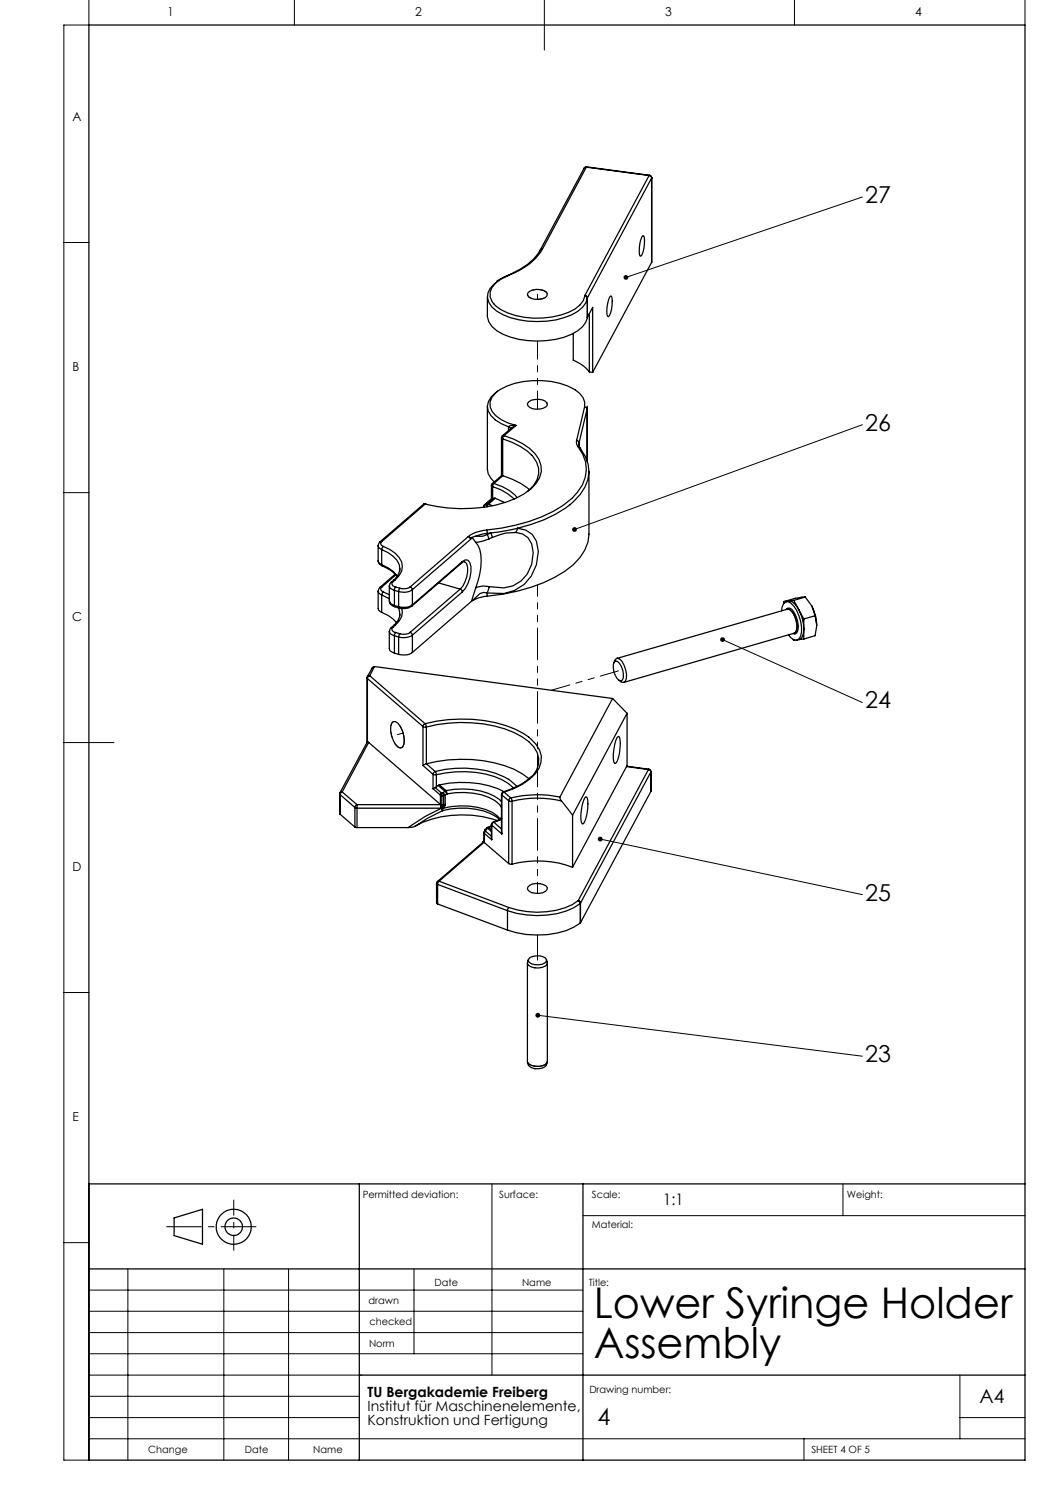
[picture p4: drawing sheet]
<svg xmlns="http://www.w3.org/2000/svg" width="210mm" height="297mm" viewBox="0 0 210 297" stroke-linecap="round" stroke-linejoin="round" font-family="sans-serif">
<g fill="none" stroke="#000" stroke-width=".25">
<path d="M17.8 5h187.2v287h-187.2zM116.8 33.6l-8.8 16.5a12.6 12.6 0 0 1-6.6 5.1l-2.1 1.1M117.3 33.4l-.5 .2M117.3 33.4l-8.8 16.4M117.3 33.4l12.5 1.7M117.3 33.4h.1M117.3 33.4l12.6 1.7M129.8 35.1l.4 .2 .1 .3M129.8 35.1l-12.8 24M129.9 35.1l.4 .2 .1 .3M129.9 35.1h-.1M130.3 35.6l-12.8 24"/>
<path d="M130.3 35.6v16.9M130.4 35.6l-.1 16.9M130.4 35.6h-.1M97.5 59.3v3.9a3.8 3.8 0 0 0 1.8 2.9 16.9 16.9 0 0 0 16.3 0l.9-.8 .7-.9 .3-.9M99.2 56.5a3.2 3.2 0 0 0-1.7 2.9 3.2 3.2 0 0 0 1.8 2.8 17 17 0 0 0 15 .8 4.9 4.9 0 0 0 3.2-3.4M105.6 58.6a2.99 2.99 0 0 1 3.6-.2l.3 .4a1.38 1.38 0 0 1-1.8 1.1 2.15 2.15 0 0 1-2.2-.9zM108.5 49.8a12.8 12.8 0 0 1-7 5.4 5.1 5.1 0 0 0-3.5 3.2 3.5 3.5 0 0 0 2.2 3.5 16.3 16.3 0 0 0 14.8-.1 4.3 4.3 0 0 0 2-2.6M108.5 49.8l-.4 .3M117 59.2l.3 .1 .2 .3M117 59.1v.1M117 59.1l.3 .2 .2 .3M117.5 59.6h.1"/>
<path d="M117.5 59.6v3.9M122.1 59.2l.2 .1 .1 1a5.4 5.4 0 0 1-.7 3h-.2a5.5 5.5 0 0 1 .6-4.1zM128.6 47.1l.2 .1 .1 1a5.4 5.4 0 0 1-.7 3.1l-.2-.1-.2-1a5.4 5.4 0 0 1 .8-3.1zM130.3 52.5l-11.8 22M99.5 78.2a3.3 3.3 0 0 0-.5 5.7l1.3 .8 1.4 .7M114.7 66.7v5.3a7.3 7.3 0 0 1 3.2 2.4M117.5 63.5l1-2v13M117.9 74.4l.6 .1M117.9 62.8v11.6M97.5 81.3v12.5l.1 1 .6 .9 .6 .7M98.3 97.1l.2 .2M98.3 99.8l-1.4 1.2"/>
<path d="M98.3 97.1v2.7M98.4 99.8h.1M98.4 99.8h-.1M98.4 99.8l-1.4 1.2M98.5 96.7l-.2 .4M98.5 97.3a9.6 9.6 0 0 1 4.3 2.5M98.5 97.3v2.5M98.8 96.7l-.3 .6M98.8 96.7a8.9 8.9 0 0 1 4.6 2.8M98.8 96.7h-.3M98.8 99.7h.3M98.8 99.7l-.3 .1"/>
<path d="M98.8 99.7l-1.3 1.1M99.1 99.7l1.8 .8M99.1 99.7l-1.4 1.1M100.3 87.6v7.5h.2M100.3 87.6l.2 .2M100.3 95.1l-1.8 1.6M100.5 87.2l-.2 .4M100.5 87.8a13.4 13.4 0 0 1 6.1 3.5 4.5 4.5 0 0 1-.9 6.8l-.2 .2M100.5 95.1h.1M100.5 87.8v7.3M100.6 95.1a13.7 13.7 0 0 1 5.3 2.9M100.6 95.1l-1.8 1.6"/>
<path d="M100.8 87.1a13.5 13.5 0 0 1 6.2 3.7 4.5 4.5 0 0 1 .2 5.9 11.6 11.6 0 0 1-6 3.7 30.4 30.4 0 0 1-16.2 .4M100.8 87.1l-.3 .7M100.8 87.1l-.3 .1M101.7 85.4l.4 .4M101.7 85.4v.7M102.3 85.6l-1.8 1.6M103.2 85.1l-1.2 .1-.3 .2M103.2 85.1l-.9 .5M103.2 85.1l-2.4 2M105.8 80.4a2.95 2.95 0 0 1 3.6 .2l.1 .4a2.59 2.59 0 0 1-3 .7l-.9-.6-.1-.4zM115.3 88.1a1.5 1.5 0 0 0 .3 1.3M115.3 88.1l.3 .1 .2 .3"/>
<path d="M115.6 89.4a6.9 6.9 0 0 1-.1 9 15.6 15.6 0 0 1-7.2 5 39.3 39.3 0 0 1-11 2.6M115.6 89.4l.4 .1 .1 .2M115.8 88.5v.7l.3 .5M115.8 88.5v.6M116.1 89.7a6.9 6.9 0 0 1-.1 9.2 19.4 19.4 0 0 1-9.7 6l-2.8 .8M116.9 81.4a3.3 3.3 0 0 0-2-3.5 16.3 16.3 0 0 0-14.8 0 4.5 4.5 0 0 0-2.1 2.5 3.6 3.6 0 0 0 2.2 3.5l1.4 .7 1.6 .5M116.9 81.4l.3 .1 .2 .4M116.9 81.4l-1.6 6.7M117.4 81.9l.1-.6v11M117.4 81.9l-1.6 6.6M117.4 81.9v10.2M117.8 94.3v12.5a9.3 9.3 0 0 1-4.8 7.5 34.2 34.2 0 0 1-15.6 4.9"/>
<path d="M75.6 112.2a1.15 1.15 0 0 0 .9 1M75.6 118.2v3.5l.1 .4 .6 .4M75.6 109.1l.1 .4 .6 .4M75.6 112.2l.1 .3 .6 .5M75.6 118.2l.1 .4 .6 .4M75.6 109.1v3.1M76 108.4l-.4 .7M76 117.5l-.4 .7M76.3 108.3a.55 .55 0 0 0-.1 .6 .55 .55 0 0 0 .5 .4M76.3 117.4a.55 .55 0 0 0-.1 .6 .55 .55 0 0 0 .5 .4M76.3 109.9a5.8 5.8 0 0 1 3.5 3l.2 1.1M76.3 113a6.3 6.3 0 0 1 3.2 2.3"/>
<path d="M76.3 113l.2 .2M76.3 119l1.6 .8M76.3 108.3l-.3 .1M76.3 117.4l-.3 .1M76.3 109.9v3.1M76.3 119v3.5M76.5 113.2a6.1 6.1 0 0 1 2.9 2.1M76.7 109.3a5.9 5.9 0 0 1 3.6 3.1 3.2 3.2 0 0 1-1.2 3.6M76.7 109.3l-.4 .6M76.7 118.4l-.4 .6M76.7 118.4l1.2 .6M78.2 116.4l-.2 .3-.1 .5"/>
<path d="M78.6 116.4a.62 .62 0 0 0-.1 .7 .62 .62 0 0 0 .6 .3M78.6 116.4h-.4M78.7 116l-.5 .4M78.9 118.1l-.3-.2a.88 .88 0 0 1-.7-.7v3.1a1.04 1.04 0 0 0 1 .8M78.9 118.1l.8 .2M78.9 118.1v3M79.1 116h-.4M79.1 114.8l-3.1 2.7M79.1 116l-.5 .4M79.1 117.4l-.2 .7M79.1 117.4l.9 .2M79.2 115l-2.9 2.4"/>
<path d="M79.7 118.3v3.1M79.9 114a3.2 3.2 0 0 1-1.2 2M80 117.6l-.3 .7M82 117.4a2.61 2.61 0 0 1-2 .2M82 117.4l.4 .3 .1 .2M82.5 117.9a3.2 3.2 0 0 1-2.8 .4M82.5 117.9v3.1M84.7 100.9l-8.7 7.5M85 100.8l.2-.1-.5 .2M85 100.8l-.3 .1M85 100.8l-8.7 7.5M87.7 116.6l4.3 1.2"/>
<path d="M92 117.8l.4 .2 .1 .4M92 117.8l-10 8.7M92.4 112.6l.4-.3 .2 .1a2.92 2.92 0 0 1 .3 3l-.7 1.8-.6 .6M92.4 112.6l-10 8.6M92.5 112.3l.6-.3h.5a3.5 3.5 0 0 1 .4 3.6l-.9 2.1-.6 .7M92.5 112.3l-.1 .3M92.5 112.3l-10 8.7M92.5 118.4l-10 8.6M93.7 107.3l.3 .3M93.7 107.3l-11.7 10.1M94.5 107.6h-.5M94.5 107.6l-12 10.3"/>
<path d="M94.5 107.6l.6 .9M95.1 108.5a4.9 4.9 0 0 1 1.1 3.6 15.7 15.7 0 0 1-1.1 5.5M95.1 117.6l-.8 2.7M95.2 107.2l-1.2 .4M96.9 101l-.2 .4M97 101l-.1 .4M97 101h-.1M97.3 106a6.9 6.9 0 0 0-3.6 1.3M97.3 106l.1 .7M97.4 106.7l-2.2 .5M97.4 106.9l-.2 .1a2.79 2.79 0 0 1-2 .2M97.4 106.9l.4 .9"/>
<path d="M97.4 118.6a1.66 1.66 0 0 0-1.4 .1l-1.3 1.3M97.4 119.2a6.9 6.9 0 0 0-2.7 .8M97.4 106.7v.2M97.4 118.6v.6M97.5 100.8l-.5 .2M97.5 100.8h.2M97.5 100.8l-.1 .5M97.7 100.8l-.3 .5M97.7 100.8l.8 .3M97.8 107.8l-1.1 .4-1.6 .3M97.8 117.3l-1.1-.1-1.6 .4M97.8 117.3l-.4 1.3"/>
<path d="M98.2 106.6l-.8 .1M98.2 106.6l.3 .9M98.2 106.6l-.8 .3M98.5 107.5l-.7 .3M103.2 106.5a9 9 0 0 0-4.7 1M103.2 106.5a3.6 3.6 0 0 1 3.4 4.1 6.6 6.6 0 0 1-5.8 7l-3-.3M103.5 105.7a4.2 4.2 0 0 1 4.2 4.6 8.2 8.2 0 0 1-6.9 8.4l-3.4-.1M103.5 105.7l-.3 .8M103.5 105.7l-5.3 .9M161 119.4l-2 .3-2.3 .6M161 119.4l-2.3 .7M161 119.4l1.3 1.8"/>
<path d="M73.4 135.6l.1 .1M73.4 135.6v12.8M73.5 135.3l-.1 .3M73.5 135.7v12.7M73.5 135.7l11.1 9.6M73.9 135.1l-.3 .3-.1 .3M73.9 135.1l-.4 .2M73.9 135.1l11.1 9.6M74.9 133.3l-.5 .3-.9 1.7M74.9 133.3l-1 1.8M74.9 133.3l47.6 6.4M76.3 122.5l1.3 .6 1 .7 .7 .8"/>
<path d="M77.9 120.2a1.29 1.29 0 0 0 1.1 1.2M78.2 125.6l-.2 .2-.1 .5M78.6 125.5a.62 .62 0 0 0-.1 .7 .62 .62 0 0 0 .6 .3M78.6 125.5l-.4 .1M78.7 125.1l-.5 .5M78.9 127.1l-.6-.2-.4-.6v3.5a1.04 1.04 0 0 0 1 .8M78.9 121.1l.1 .3M78.9 121.1l.8 .3M78.9 127.1v3.5M78.9 127.1l.8 .3M78.9 130.6l.8 .3M79 121.4l.8 .2"/>
<path d="M79.1 125.1h-.4M79.1 125.1l-.5 .4M79.1 126.5l-.2 .6M79.1 126.5l.9 .2M79.7 121.6l.1 .4 .2 1.2M79.7 121.4l.1 .2M79.7 127.4v3.5M79.9 123.1a3 3 0 0 1-1.2 2M80 126.7l-.3 .7M80.4 121.7a3.1 3.1 0 0 1-1.3 3.4M82 126.5a2.42 2.42 0 0 1-2 .2M82 126.5l.3 .2 .2 .3"/>
<path d="M82.4 121.2a2.56 2.56 0 0 1-2.6 .4M82.5 121a3.2 3.2 0 0 1-2.8 .4M82.5 127a3.6 3.6 0 0 1-2.8 .4M82.5 130.5a3.2 3.2 0 0 1-2.8 .4M82.5 121l-.1 .2M82.5 127v3.5M94.3 120.3l-11.8 10.2M94.7 120l-.4 .3M122.5 139.7l-10.5 19.7M122.5 139.7l2.9 3M122.8 132.6l.2-.7 .4-.2a2.54 2.54 0 0 1 1.7 2.2l.2 1v.8l-.2 .6a.94 .94 0 0 1-1.3-.3M122.9 132.4l.3-.2a2.44 2.44 0 0 1 1.5 2.6v.7l-.2 .5-.3 .2a2.44 2.44 0 0 1-1.5-2.6v-.7z"/>
<path d="M123.4 131.7l34.1-9.9a2.67 2.67 0 0 1 1.7 2.3 2.1 2.1 0 0 1-.4 2.5l-34.1 9.9M156.3 122.2a1.53 1.53 0 0 1 1.3-1.9 4.3 4.3 0 0 1 2.2 2.8 6.5 6.5 0 0 1 .3 4.1l-.3 .6a1.45 1.45 0 0 1-2.1-.8M156.7 120.3v.4M157.2 121.9l.2-.2 .5-.1a4 4 0 0 1 1.8 3.6l-.1 .8-.3 .6-.3 .2-.4-.1M157.7 120.2a2.62 2.62 0 0 1 2 1.7M157.7 120.2l-.5 .2M157.7 120.2l-1 .1M158.6 127.9l.1 .2 .3-.1M158.7 120.1l1 1.8M158.7 120.1l-1 .1M159.7 121.9a7 7 0 0 1 .8 5.4l-.3 .4-.8 .3M159.7 121.9l1.1 1.9"/>
<path d="M160.8 123.8v4M160.8 127.8l-1 .1M162.3 121.2l.7 2M162.3 121.2a8.2 8.2 0 0 1 1 3.9M163 123.2l-2.2 .6M163 123.2l.3 1.9M163.3 125.1l-.3 2-2.2 .7M67.9 158.8l.1 4M67.9 158.8l.1 .1M68 158.6l-.1 .2M68 158.9l3 2.6M68 158.9v3.9"/>
<path d="M68.4 158.4l-.3 .2-.1 .3M68.4 158.4l-.4 .2M68.4 158.4l3 2.5M73.5 148.4l.2 .1M73.5 148.4l-5.5 10.2M73.7 148.5l14.4 12.4M73.7 148.5l-5.3 9.9M78.3 144.7l.4-.4h.4a4.5 4.5 0 0 1 1.4 5.1l-.4 .2a2.98 2.98 0 0 1-1.8-2.4l-.2-1zM84.6 145.3l.7 .1M84.6 145.3v7.8M84.6 153.1l2 1.8M85 144.7a28.7 28.7 0 0 1 18.1 1.2 9.2 9.2 0 0 1 4.8 4.1 4.7 4.7 0 0 1-2 5.9l-1.4 .9-1.7 .9-2 .7"/>
<path d="M85 144.7l.3 .7M85 144.7l-.3 .3-.1 .3M85.3 145.4a28 28 0 0 1 17.5 1.1 8.6 8.6 0 0 1 4.6 4 4.4 4.4 0 0 1-1.1 5M85.3 152.7a28 28 0 0 1 17.5 1.1l1.6 .9 1.4 1M85.3 152.7h.1M85.3 152.7l-.7 .4M85.3 145.4v7.3M85.3 152.7l1.7 1.6M86.6 154.9h.7M86.6 154.9v2.9M86.6 157.8l1.5 1.2M87 154.3a20.6 20.6 0 0 1 14.7 1.6l1.7 1.4"/>
<path d="M87 154.3l.3 .6M87 157.5l-.4 .3M87 154.3l-.3 .3-.1 .3M87 157.5l1.3 1.1M87.3 157.4l-.3 .1M87.3 154.9a21 21 0 0 1 13.1 1l1.3 .8 1 .9M87.3 154.9v2.5M87.6 157.1l-.3 .3M87.6 157.1l1.4 1.2M87.9 157a19.9 19.9 0 0 1 12.9 1.3M87.9 157l-.3 .1M87.9 157l1.3 1.1"/>
<path d="M88.1 159l.3 .2M88.1 159v1.9M88.3 158.6l.1 .6M88.3 158.6l-.2 .4M88.4 159.2v1.8M88.6 158.5l.4 .6M88.6 158.5l.1 .6M88.6 158.5l-.3 .1M88.7 159.1h.3M88.7 159.1l-.3 .1M88.7 159.1v1.9M89 158.3l-.4 .2"/>
<path d="M89 158.3l.4 .5M89 159.1v1.9M89.2 158.1l.2 .7M89.2 158.1l-.2 .2M89.2 158.1a14.1 14.1 0 0 1 10.7 1.8l.4 .4M89.4 158.8l-.4 .3M89.4 158.8a13.9 13.9 0 0 1 9.6 1.3l.9 .8 .4 .6M100.3 158.9l.1 7.9M100.3 158.9l.1 .1M100.4 159l1.3 1.2M100.4 159v7.8M100.6 158.4l-.3 .5"/>
<path d="M100.6 158.4h.2M100.8 158.4l-.4 .3v.3M100.8 158.4l1.4 1.2M102.2 159.6l.2 .7M102.2 159.6l-.4 .2-.1 .4M106.3 155.3a13.6 13.6 0 0 1-5.7 3.1M112 159.4a22.2 22.2 0 0 0-9.8 .2M112 159.4l.3 .8M116.9 159.6l.3-.3 .2 .2a8.1 8.1 0 0 1-.7 5.2l-.2 .1a7 7 0 0 1 .4-5.2zM123.4 147.5l.3-.2 .2 .1a8.4 8.4 0 0 1-.7 5.2l-.3 .1a7.1 7.1 0 0 1 .5-5.2zM125.3 153.3l-10.8 20.2M125.3 153.3l4.4 .6"/>
<path d="M125.4 153.2l-.1 .1M125.4 153.2l4.4 .6M125.4 142.7l-10.9 20.4M125.4 142.7v10.5M129.7 153.9l.3 .2 .2 .3M129.7 153.9l-14.1 26.2M129.8 153.8l.3 .2 .1 .3M129.8 153.8l-.1 .1M130.2 158.2v.1M130.2 154.3v.1M130.2 154.3v4M130.2 154.4l-14.1 26.2"/>
<path d="M130.2 158.3l-14.1 26.2M68 162.8l3 2.6M71 161.5l.4 .1M71 165.4l.4 .1M71 161.5v3.9M71.4 160.9v.7M71.4 160.9l-.3 .2-.1 .4M71.4 160.9h16.8M71.4 161.6h16.8M71.4 161.6v3.9M71.4 165.5h10.2M83 165.2l-1.4 .3"/>
<path d="M87.3 176.7v4l.2 .1M87.3 176.7l.2 .2M87.5 176.3l-.2 .4M87.5 176.9l14 5.2M87.5 176.9v3.9M87.8 176.2l-.3 .7M87.8 176.2l-.3 .1M87.8 176.2l14 5.3M88.1 160.9h.1M88.2 160.9v.7M88.2 160.9l.1 .1M88.3 161h.1"/>
<path d="M88.3 161l.2 .6M88.3 161v.6M88.3 161.6l-3.3 1.7-3.4 2.2M88.3 161.6h.2M88.3 161.6h-.1M88.3 161.6h.1M88.3 161.6v.1M88.3 161.7l.2 .4M88.4 161l.3 .5M88.4 161h.3M88.5 162.1l-3 1.6-2.5 1.5M88.5 162.1a14.2 14.2 0 0 1 10.8 1.3l.7 .5"/>
<path d="M88.5 161.6h.1M88.5 161.7v.4M88.5 161.7h-.2M88.5 161.6h-.2M88.5 161.7a14.6 14.6 0 0 1 9.9 .8l1.1 .7 .6 .7M88.5 161.6v.1M88.7 161.5l-.2 .1M88.7 161h.1M88.7 161h.3M89 161l-.3 .5M96.5 168.5l-9 7.8M96.7 168.4l-.1 .1"/>
<path d="M96.7 168.4h.1M96.7 168.3h.1M96.8 168.3l-.1 .1M96.8 168.4h.1M96.8 166.5l.1 .2M96.8 168.4l-.3 .1M96.8 166.5v1.9M96.8 166.4v.1M96.8 168.4l.1 .1M96.8 168.4l-9 7.8M96.9 168.5l4.8 4.2M96.9 166.7v1.8"/>
<path d="M96.9 166.7l1.5 1.3M96.9 166.1l-.1 .3M97 165.9l-.1 .2M97 165.9h.2M97.1 166.2l-.2 .5M97.1 166.2l-.3 .2M97.1 166.2l1.2 1M97.2 165.9l-.3 .2M97.2 165.9l-.1 .3M97.4 165.6l-.4 .3M97.4 165.6h.1M97.5 165.6l-.3 .3"/>
<path d="M97.5 165.6l.8 .7M97.5 165.5l-.1 .1M97.5 165.5h.2M97.7 165.5l-.2 .1M97.7 165.5l.6 .5M98.3 165.1l-.8 .4M98.3 164.9l.1 3.1M98.3 164.9l.1 .1M98.3 165.3l-.6 .2M98.4 165v3M98.4 165l2 1.8M98.6 164.4l-.2 .1-.1 .4"/>
<path d="M98.6 164.4l.2 .1M98.8 164.5l-.3 .2-.1 .3M98.8 164.5l1.5 1.3M99.5 164.1a21.4 21.4 0 0 0-16.5 1.1M100.3 163.5l-.3 .4M100.3 163.9l-1.5 .6M100.4 163.7l-1.8 .7M101.7 172.7l.7 .1M101.7 160.2l.7 .1M101.7 160.2v12.5M102.4 172.8a20.3 20.3 0 0 1 12.1 .7M102.4 160.3v12.5"/>
<path d="M105.9 177.1a3.3 3.3 0 0 1 3.3 .1l.3 .3a1.43 1.43 0 0 1-1.8 1.2 2.15 2.15 0 0 1-2.2-.9l.1-.4zM112.3 160.2a20.6 20.6 0 0 0-9.9 .1M112.3 160.2l2.2 2.9M114.5 163.1v10.4M87.5 180.8l14 5.2M101.5 182.1v3.9M101.8 181.5l-.3 .6M105.5 192.6v19.7a1.39 1.39 0 0 0 1.5 1 2.12 2.12 0 0 0 2.5-1v-19.7M105.7 191.9l-.2 .8a2.73 2.73 0 0 0 3.9 .2l.1-.5-.2-.5M106 191.5a3.3 3.3 0 0 1 3.1 .1l.2 .3a1.31 1.31 0 0 1-1.6 1.1 2.02 2.02 0 0 1-2-.8v-.4zM115.6 180.1a14.9 14.9 0 0 1-12.1 1.9l-1.7-.5M115.6 180.1l.3 .2 .2 .4"/>
<path d="M115.6 180.1l.4 .3 .1 .2M116.1 180.7a15.1 15.1 0 0 1-10.8 2.3l-2-.3-1.8-.6M116.1 184.6a15.6 15.6 0 0 1-10.8 2.3l-2-.4-1.8-.5M116.1 180.7v3.9M116.1 180.6v.1M116.1 184.5v.1M116.1 180.6v3.9M105.5 212.4a1.64 1.64 0 0 0 2.2 1.3 1.55 1.55 0 0 0 1.8-1.3M17.8 236.8h187.2M71.9 236.8v55.2M116.6 236.8v55.2M17.8 253.8h187.2"/>
<path d="M34.8 243.6l5.7-1.7v6.9l-5.7-1.7zM71.9 275h133.1"/>
<circle cx="46.7" cy="245.4" r="1.74"/>
<circle cx="46.7" cy="245.4" r="3.5"/>
</g>
<path d="M80.9 148.1a4.8 4.8 0 0 0-1.8-3.8h-.4a2.64 2.64 0 0 0-.4 2.9 3 3 0 0 0 1.8 2.4l.4-.2 .3-.5 .1-.8" fill="none" stroke="#000" stroke-width=".2" stroke-dasharray="6.3 1.3 1.3 1.3 1.3 1.3" stroke-dashoffset="3.1"/>
<path d="M107.5 59.9v-1M158.8 126.6l.5-.5 .1-.8M159.4 125.3a4.8 4.8 0 0 0-1.2-3.2l-.7-.3M80.6 146.6l-1.1 .3M107.5 192v-5M105.5 212.3a1.35 1.35 0 0 0 1.5 .9M107 213.2a2.23 2.23 0 0 0 2.5-.9" fill="none" stroke="#000" stroke-width=".2" stroke-dasharray="6.3 1.3 1.3 1.3 1.3 1.3"/>
<path d="M108 57.9l.7 .2 .5 .3 .3 .3a1.44 1.44 0 0 1-1.7 1.2 2.19 2.19 0 0 1-2.3-.9 1.44 1.44 0 0 1 1.7-1.1h.8" fill="none" stroke="#000" stroke-width=".2" stroke-dasharray="6.3 1.3 1.3 1.3 1.3 1.3" stroke-dashoffset="4.7"/>
<path d="M123.7 134.2l-13.4 3.8" fill="none" stroke="#000" stroke-width=".2" stroke-dasharray="6.3 1.3 1.3 1.3 1.3 1.3" stroke-dashoffset="2.6"/>
<path d="M107.5 178.7v-61.7" fill="none" stroke="#000" stroke-width=".2" stroke-dasharray="6.3 1.3 1.3 1.3 1.3 1.3" stroke-dashoffset="4.1"/>
<path d="M107.5 81.8v-13.6" fill="none" stroke="#000" stroke-width=".2" stroke-dasharray="6.3 1.3 1.3 1.3 1.3 1.3" stroke-dashoffset="2.7"/>
<path d="M33.3 245.3h18" fill="none" stroke="#000" stroke-width=".2" stroke-dasharray="15.2 1.3 1.3 1.3" stroke-dashoffset="8.1" stroke-linecap="butt"/>
<path d="M46.8 239.9v10.2" fill="none" stroke="#000" stroke-width=".2" stroke-dasharray="15.2 1.3 1.3 1.3" stroke-dashoffset="12.1" stroke-linecap="butt"/>
<g fill="none" stroke="#000" stroke-width=".2">
<path d="M17.8 0v5h-5v287h5v-55.2M58.9 0v5M108.9 0v10M158.9 0v5M205 0v5M172.5 39.4l-47.3 16.1M12.8 48.5h5M12.8 98.5h5M172.5 84.9l-57.6 21M144.5 127.9l28 12.6M12.8 148.5h10M120.1 167.8l52.4 11.1"/>
<path d="M12.8 198.5h5M107.6 203.1l64.9 8.1M98.4 236.8v38.2M168.6 236.8v6.3M12.8 248.5h5M17.8 258h98.8M25.6 253.8v38.2M44.8 253.8v38.2M57.7 253.8v38.2M82.8 253.8v17M116.6 243.1h88.4M17.8 270.8h98.8"/>
<path d="M17.8 266.5h98.8M17.8 262.3h98.8M17.8 279.3h54.1M17.8 275h54.6M192 275v12.8M17.8 287.8h187.2M17.8 283.5h54.1M160.8 287.8v4.2M192 283.5h13"/>
</g>
<path d="M114.6 105.5l-.2 .6 .5-.2-.5 .2a.48 .48 0 0 0 .7 .2 .48 .48 0 0 0 .2-.6 .48 .48 0 0 0-.7-.2zM144.1 127.6v.1l.4 .2-.4-.2a.47 .47 0 0 0 .5 .7 .47 .47 0 0 0 .4-.7 .47 .47 0 0 0-.8-.1zM119.7 167.5l-.1 .2 .5 .1-.5-.1a.48 .48 0 0 0 .4 .6 .48 .48 0 0 0 .5-.6 .48 .48 0 0 0-.8-.2zM124.9 55.1l-.2 .2v.3l.5-.1-.5 .1a.47 .47 0 0 0 .7 .3 .47 .47 0 0 0 .2-.7 .47 .47 0 0 0-.7-.1zM107.2 202.7l-.1 .3 .5 .1-.5-.1a.49 .49 0 0 0 .5 .6 .49 .49 0 0 0 .4-.7 .49 .49 0 0 0-.8-.2z" fill="#000"/>
<g font-size="8.5">
<text x="118.7" y="263.6">Lower Syringe Holder</text>
<text x="118.7" y="271.7">Assembly</text>
</g>
<g font-size="4.7">
<text x="173" y="40.6">27</text>
<text x="173" y="86.1">26</text>
<text x="173" y="141.7">24</text>
<text x="173" y="180.1">25</text>
<text x="173" y="212.4">23</text>
<text x="119.5" y="285">4</text>
</g>
<text font-size="3.9" x="195.9" y="280.6">A4</text>
<text font-size="3.2" x="132.7" y="241.1">1:1</text>
<g font-size="2.8">
<text x="73.5" y="279.4">TU Bergakademie Freiberg</text>
<text x="73.5" y="282.2">Institut für Maschinenelemente,</text>
<text x="73.5" y="285">Konstruktion und Fertigung</text>
</g>
<g font-size="2.5">
<text x="33.5" y="3.2">1</text>
<text x="83.1" y="3.2">2</text>
<text x="133.1" y="3.2">3</text>
<text x="183.1" y="3.2">4</text>
<text x="14.5" y="24.2">A</text>
<text x="14.5" y="74.2">B</text>
<text x="14.5" y="124.2">C</text>
<text x="14.5" y="174.2">D</text>
<text x="14.5" y="224.2">E</text>
</g>
<g font-size="2">
<text x="72.5" y="239.6">Permitted deviation:</text>
<text x="99.9" y="239.6">Surface:</text>
<text x="118.4" y="239.6">Scale:</text>
<text x="169.3" y="239.6">Weight:</text>
<text x="118.4" y="245.6">Material:</text>
<text x="86.9" y="257.2">Date</text>
<text x="104.4" y="257.2">Name</text>
<text x="117.8" y="257.2">Title:</text>
<text x="73.7" y="260.7">drawn</text>
<text x="73.8" y="269.4">Norm</text>
<text x="73.9" y="265">checked</text>
<text x="117.9" y="278.6">Drawing number:</text>
<text x="29.7" y="290.5">Change</text>
<text x="49" y="290.5">Date</text>
<text x="62.7" y="290.5">Name</text>
<text x="162.3" y="290.6">SHEET 4 OF 5</text>
</g>
</svg>
